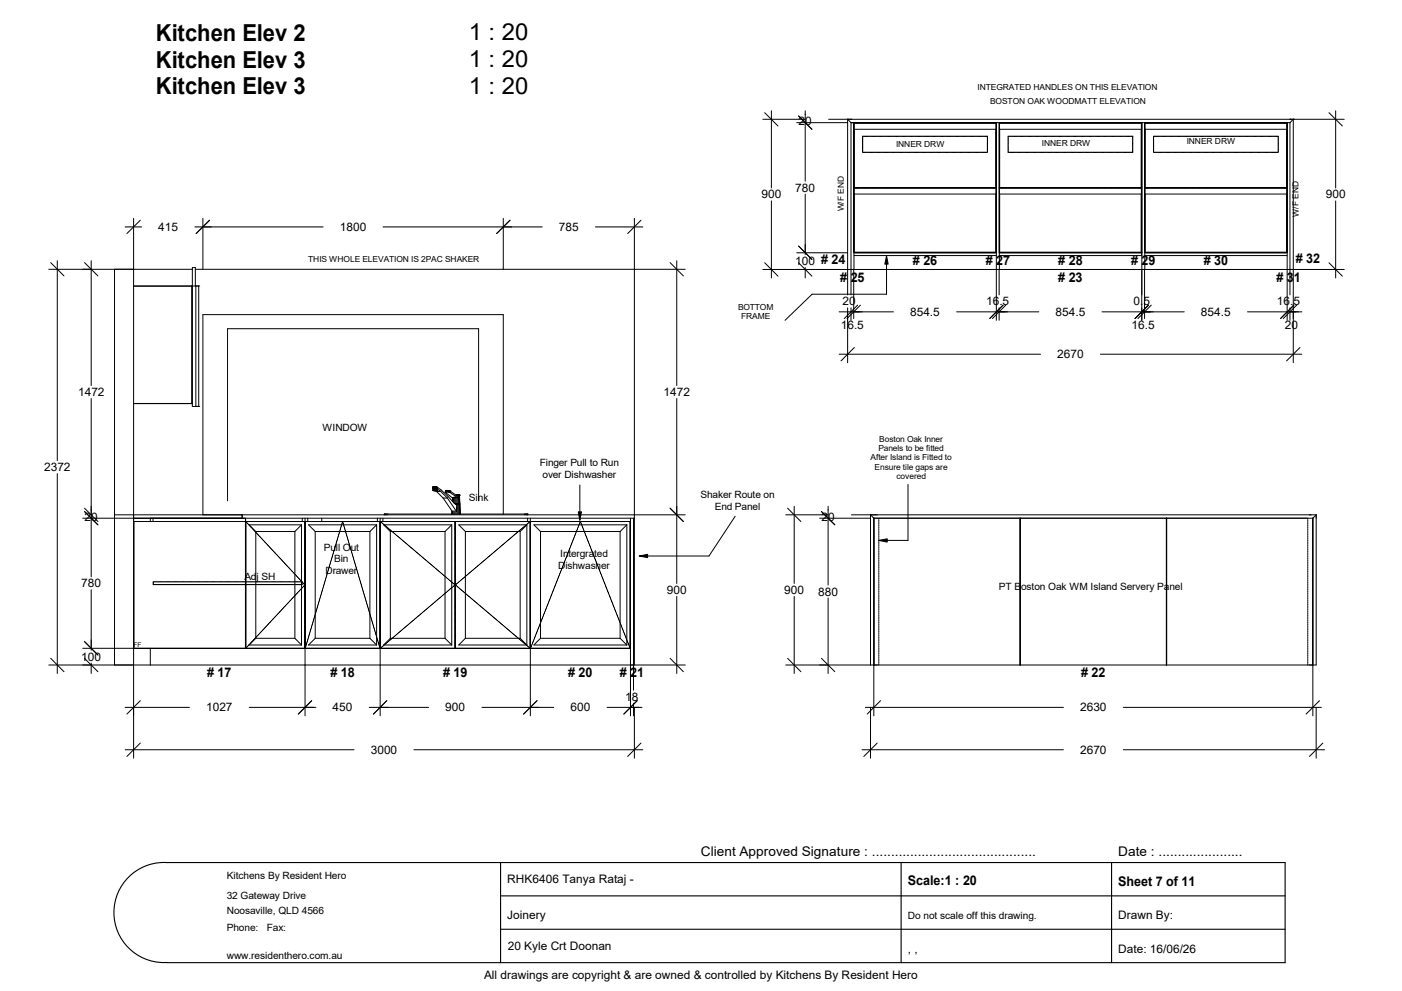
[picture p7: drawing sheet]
<svg xmlns="http://www.w3.org/2000/svg" width="420mm" height="297mm" viewBox="0 0 420 297" stroke-linecap="round" stroke-linejoin="round" font-family="sans-serif">
<path d="M150 258.5v30M269.9 258.5v30M333 258.5v30M38.5 262.9a14.9 14.9 0 0 1 11.5-4.4h335v30h-335a15 15 0 0 1-14.6-8.9 15 15 0 0 1 3.1-16.7zM150 268.5h235M150 278.5h235" fill="none" stroke="#000" stroke-width=".33"/>
<g fill="none" stroke="#000" stroke-width=".3">
<path d="M228.5 35.8h12.7M229.1 33.8l4 4M231.1 33.2v23.1M238.7 36.8h15.2M239.2 34.8l4 3.9M241.2 33.2v21.1M248.2 35.8h154.5M253.9 35.8h.1M253.9 35.8l1 1M253.9 35.8v52.6M254.9 35.8h.1M254.9 36.8h.1"/>
<path d="M254.9 36.8h131.5M254.9 36.8v51.6M255.7 36.8v39h42.8M255.8 36.8v44M255.8 37h42.6v19.3M255.8 38.7h42.6M255.9 38.7v17.5M256.6 36.8v.2M297.7 36.8v.2M298.3 38.7v17.5M298.5 36.8v59.2M299.3 36.8v39h42.8"/>
<path d="M299.4 36.8v44M299.4 37h42.5v19.3M299.4 38.7h42.5M299.5 38.7v17.5M300.1 36.8v.2M341.2 36.8v.2M341.9 38.7v17.5M342 36.8v59.2M342.9 36.8v39h42.7M342.9 36.8v44M343 38.7h42.5M343.7 36.8v.2"/>
<path d="M384.8 36.8v.2M385.6 36.8v59.2M386.4 35.8h.1M386.4 36.8v51.6M387.4 35.8h.1M387.4 35.8l-1 1M387.4 35.8v72.9M398.1 33.8l4 4M400.1 33.2v23.1M241.2 58.2v18.1M255.7 56.3h42.8M255.8 58.2h42.6"/>
<path d="M255.9 58.2l-.1 17.5h42.6M255.9 56.2l42.5 .1M255.9 56.2h42.4M256.6 56.3v.1M258.4 40.8h37.4v4.8h-37.4zM297.7 56.3v.1M298.3 58.2l.1 17.5M298.3 56.2l.1 .1M298.4 56.4v19.3M299.3 56.3h42.7M299.4 58.2h42.5M299.5 56.2l42.4 .1"/>
<path d="M299.5 56.2h42.4M299.5 58.2l-.1 17.5h42.5M300.1 56.3v.1M302 40.8h37.3v4.8h-37.3zM341.2 56.3v.1M341.9 58.2v17.5M341.9 56.2v.1M341.9 56.4v19.3M342.9 56.3h42.7M343 56.3v-19.3h42.5v19.3M343 56.3h42.5M343 58.2h42.5"/>
<path d="M343 56.4v19.3M343.7 56.3v.1M345.6 40.8h37.3v4.8h-37.3zM384.8 56.3v.1M385.5 56.4v19.3M15.2 78.7l4 4M17.2 78.1v60M25.3 78.7l4 4M27.3 78.1v37.5M37.5 68h4.9M40 65.4v161.8M42 66l-4 4"/>
<path d="M58.4 68h38.4M60.8 65.4v15.3M62.8 66l-4 4M114.7 68h47.7M150.8 65.4v15.3M152.8 66l-4 4M178.4 68h14.2M190 65.4v133.9M192 66l-4 4M200.7 78.7l4 4M202.7 78.1v37.5M229.1 78.8l4 4"/>
<path d="M231.1 60.2v23.1M238.7 75.8h15.2M239.2 78.8l4 4M239.2 73.7l4 4.1M255.8 76.6h42.7M256.6 75.7v.1M265.6 76.7v11.5h-22.3l-8.1 7.8M297.7 75.7v.1M299.4 76.6h42.6M300.1 75.7v.1M341.2 75.7v.1M342.9 76.6h42.7"/>
<path d="M343 75.7h42.5M343 75.6v.1M343.7 75.7v.1M384.8 75.7v.1M385.4 75.6l.1 .1M398.1 78.8l4 4M400.1 60.2v23.1M14.6 80.7h43M34.3 80.7v118.6M40 85.7h17.5v35.3l-17.5-.1M57.5 85.7v35.3M57.6 85.7h1.9"/>
<path d="M58.5 80.7h146.8M58.5 85.7v-5.5h-.9v41.6h1.9M58.7 85.7v36.1M59.5 85.7h.1M59.5 85.7v36.1M228.5 80.8h174.2M241.2 80.2v3.1M251.4 93.5h16.2M253.9 92.3v16.4M254.9 92.3v3.7M255.7 80.8v14.7M256.9 91.5l-4 4"/>
<path d="M257.8 91.5l-4.1 4M286.6 93.5h24.6M299.3 80.8v7.6M299.3 92.3v3.7M300.5 91.5l-4 4M301.3 91.5l-4 4M330.1 93.5h24.7M342.9 80.8v14.7M344 91.5l-4 4M344.9 91.5l-4 4M373.7 93.5h16.3M386.4 92.3v3.7"/>
<path d="M387.6 91.5l-4 4M388.4 91.5l-4 4M27.3 119.4v53.5M202.7 119.4v55.5M251.4 106.2h60.3M255.9 104.2l-4 4M329.7 106.2h60.3M389.4 104.2l-4 4M59.5 121.8h.1M17.2 142v59.8M24.8 155.3h165.2M25.3 153.3l4 4"/>
<path d="M25.3 152.3l4 4M34.3 154.3h171M45 155.3v1M45.8 155.3v1M68.2 150.1v-51.6h75.2v51.6M72.5 154.3v1M73.5 156.3h-33.4v38M73.5 157.8h.1M73.6 155.3v39M73.6 156.3h17.7v38M73.6 156.3l17.7 19-17.7 19zM76.6 159.3h11.7"/>
<path d="M76.6 159.3v32M88.3 159.3v32M90.3 157.3h-15.7l2 2M90.3 157.3l-2 2M90.3 157.3v36M90.5 155.3v1M91.4 155.3v59.2M91.4 156.3h22.4v38l-11.2-38-11.2 38zM92.2 155.3v1M94.4 159.3h16.4M94.4 159.3v32M96.4 155.3v1"/>
<path d="M110.8 159.3v32M112.8 157.3h-20.4l2 2M112.8 157.3l-2 2M112.8 157.3v36M113 155.3v1M113.9 155.3v59.2M114.7 155.3v1M115.1 154.3v-.2h43v.2M115.3 154.1v.2M115.4 154.1v.2M115.6 154.1v.2M115.9 154.1v.2"/>
<path d="M116.2 154.1v.2M116.9 159.3h16.4M116.9 159.3v32M129.6 146.4l.2 .2M129.6 146.3v.1M129.7 145.9l-.1 .5M129.7 146.3h-.1M129.7 145.9h.1M129.7 145.9l-.1 .4M129.7 146.9l.3 .2h1.1M129.8 145.8l-.1 .1M129.8 145.8l-.1 .5"/>
<path d="M129.8 146.4l-.1 .5M129.8 146.9h-.1M129.8 146.3h-.1M129.8 146.3h.3M129.9 146.4h-.1M129.9 146.4l-.1 .5M129.9 145.8h-.1M129.9 145.8h.3M129.9 145.8l-.1 .5M129.9 146.9h-.1M129.9 146.9h.3M130 146.4h-.1"/>
<path d="M130 146.4h.3M130 146.4l-.1 .5M130.1 145.8l-.1 .5M130.1 146.4l-.1 .5M130.1 146.3h.2M130.2 146.9h.2M130.2 145.8l.4 .1M130.2 145.8l-.1 .5M130.3 146.4h.1M130.3 146.4l-.1 .5M130.3 146.3h.2M130.4 146.9h.1"/>
<path d="M130.4 145.8l-.1 .5M130.4 146.4h.2M130.4 146.4v.5M130.5 146.3l.2 .1M130.5 146.9h.2M130.6 145.9h.2M130.6 145.9l-.1 .4M130.6 146.4l.2 .1M130.6 146.4l-.1 .5M130.6 147.2l.2 .1M130.7 146.4h.1M130.7 146.9l.2 .1"/>
<path d="M130.8 147.3h1.2M130.8 147.3l2 2M130.8 145.9l.2 .1M130.8 145.9l-.1 .5M130.8 146.5l.1 .1M130.8 146.5l-.1 .4M130.8 146.4l.2 .1M130.9 147h.1M130.9 146l-.1 .4M130.9 146.6h.1M130.9 146.6v.4M131 146.5l1 .8"/>
<path d="M131 147v.1M131 146l3.2 2.7 1.9 2.1M131 146.6l.1 .1M131 146.6v.4M131 146v.5M131.1 147.1h.1M131.1 146.7v.4M131.1 146.7l-.1 .4M132 147.3l2 2M132.8 149.3h1.2M132.8 149.3l2.7 3.9v.9M133.3 159.3v32"/>
<path d="M133.4 147.5h.1M133.4 147.5l2.2 1.8M133.4 147.4v.1M133.5 147.1h.1M133.5 147.1l-.1 .3M133.5 147.4h.1M133.5 147.4h-.1M133.6 147l-.1 .1M133.6 147h.1M133.6 147l-.1 .4M133.6 147.4h.1M133.6 147.4h.5"/>
<path d="M133.6 147.4h-.1M133.7 147h.1M133.7 147h-.1M133.7 147l-.1 .4M133.9 147h.1M133.9 147l-.1 .4M133.9 147h-.2M134 147h.1M134 147l-.1 .4M134 149.3l2.7 4M134.1 147.4h.1M134.1 147h.1"/>
<path d="M134.1 147h.2M134.1 147l-.1 .4M134.2 147.4h.1M134.2 147.4h.2M134.3 147h.1M134.3 147l-.1 .4M134.3 147l.2 .1M134.4 147.4l.1 .1M134.5 147.1h.1M134.5 147.1l-.1 .3M134.5 147.5h.1M134.5 147.5l.3 .1"/>
<path d="M134.6 147.1l.2 .1M134.6 147.1l-.1 .4M134.7 147.5h.1M134.8 147.2h.1M134.8 147.2l-.1 .3M134.8 147.6l2.5 1.7-.1-.1v1.8M134.9 147.2l-.1 .4M134.9 147.2l2.4 1.7M135.3 157.3h-20.4l2 2M135.3 154.1l.1-1v1M135.3 157.3l-2 2M135.3 157.3v36"/>
<path d="M135.6 149.2h.1M135.6 149.1h.1M135.6 149.1l-.1 1.1 .1-1M135.6 149.1v.1M135.7 149.1h.1M135.7 149.1h-.1M135.7 149.1v1.3M135.7 149.1h.2l-.1 1.4M135.7 153.2v.9M136 153.1v1M136.1 150.8l.7 .6v.9M136.1 149h.1"/>
<path d="M136.1 149l.2 .1M136.1 149v1.8M136.3 153.2v.9M136.3 157.8h.1M136.3 158.5h.1M136.3 149.1h.1M136.4 149.1h.2M136.4 149.1l-.1 1.9h1.5M136.5 151.1h1.3M136.6 149.1h.1M136.6 148.4h.1M136.6 148.4l1 .1"/>
<path d="M136.6 149.1h.3v1.9M136.6 149.1v1.9M136.6 151.1v.1M136.7 148.5l.9 .1M136.7 153.3l-.1 .8M136.8 152.3h.1M136.8 152.3l-.1 1M136.8 148.6h.8M136.8 148.4l.1 .2M136.9 148.5h.1M136.9 151.1l.1 3M137.1 148.4v.4"/>
<path d="M137.1 148.4h.1M137.2 151.1l.1 3M137.3 148.4v.1M137.3 148.5l.1 .4M137.4 148.9h.1M137.4 148.9v2.1M137.4 148.4l.1 .1M137.4 151.1l.2 3M137.5 148.5l.1 2.5M137.5 148.4h.1M137.6 148.5l.1 2.5M137.6 151.1l.2 3"/>
<path d="M137.6 148.6l.2 2.4M137.7 151.1l.2 3M137.8 151.1l.1 3M139.4 159.3h16.4M139.4 159.3v32M150.8 154.1v-59.8h-90v60M155.8 159.3v32M157.1 154.1v.2M157.3 154.1v.2M157.6 154.1v.2M157.8 157.3h-20.4l2 2M157.8 154.1v.2"/>
<path d="M157.8 157.3v36M157.8 157.3l-2 2M158 154.1v.2M158.1 155.3v1M158.9 155.3v59.2M158.9 156.3h29.9v38l-14.9-38-15 38zM161.9 159.3h23.9M161.9 159.3v32M173.7 145.4v10.5M185.8 159.3v32M187.8 157.3h-27.9l2 2M187.8 157.3l-2 2"/>
<path d="M187.8 157.3v36M188.9 155.3v59.2M189.8 155.3v51.6M200.7 152.3l4 4M220.2 154.7l-7.8 11.9h-20.9M235.4 154.3h12.7M235.9 152.3l4 4M237.9 151.8v23.1M245.5 155.3h15.3M246.1 153.3l4 4M248.1 151.8v23.6M255.1 154.3h139.2"/>
<path d="M261.8 155.3h131.5M261.8 155.3v59.2M261.8 155.3l-1-1v45M261.8 155.3v44M272 145.2v16.8h-8.7M305.6 155.3v44M349.4 155.3v44M349.5 155.3v44M393.2 155.3l.1 59.2M394.3 154.3v45h-158.9M394.3 154.3l-1 1M27.3 176.8v18.1"/>
<path d="M45.9 174.4h44.6v.8h-44.6zM202.7 178.8v23M237.9 178.8v23M248.1 179.2v22.6M14.6 199.3h190.7M15.2 197.3l4 4M24.8 194.3h164M25.3 197.3l4 4M25.3 192.3l4 4M27.3 198.7v3.1M45 194.3v5M73.5 193.5h.1"/>
<path d="M76.6 191.3h11.7M76.6 191.3l-2 2h15.7M88.3 191.3l2 2M94.4 191.3h16.4M94.4 191.3l-2 2h20.4M110.8 191.3l2 2M113.9 194.3l22.4-19-22.4-19h22.4v38M116.9 191.3h16.4M116.9 191.3l-2 2h20.4M133.3 191.3l2 2M136.3 193.5h.1M136.4 194.3v-38h22.4l-22.4 19 22.4 19"/>
<path d="M139.4 191.3h16.4M139.4 191.3l-2 2h20.4M155.8 191.3l2 2M161.9 191.3h23.9M161.9 191.3l-2 2h27.9M185.8 191.3l2 2M200.7 197.3l4 4M235.9 197.3l4 4M246.1 197.3l4 4M37.5 212h19.2M42 210l-4 4M74.7 212h19.9"/>
<path d="M93.4 210l-4 4M110.6 212h17.8M115.9 210l-4 4M144.4 212h21.5M160.9 210l-4 4M181.9 212h10.4M189.8 210.8v3.7M190 212v15.2M190.9 210l-4 4M259.2 212h59.4M260.8 212v15.2M263.8 210l-4 4"/>
<path d="M336.5 212h59.3M394.3 212v15.2M395.3 210l-4 4M37.5 224.7h68.6M42 222.7l-4 4M124 224.7h68.6M192 222.7l-4 4M258.2 224.7h60.4M262.8 222.7l-4 4M336.5 224.7h60.3M396.3 222.7l-4 4"/>
</g>
<path d="M265.6 76.7l.5 2.5h-1zM173.2 153.4h1l-.5 2.5zM191.5 166.6l2.5-.5v1zM263.3 162l2.5-.5v1z" fill="#000" stroke="#000" stroke-width=".3"/>
<path d="M263.3 199.3v-43.9M391.8 199.3v-43.9" fill="none" stroke="#000" stroke-width=".3" stroke-dasharray=".4 .3"/>
<g font-size="7">
<text x="46.7" y="12.2">Kitchen Elev 2</text>
<text x="140.4" y="12">1 : 20</text>
<text x="46.7" y="20.2">Kitchen Elev 3</text>
<text x="140.4" y="20.1">1 : 20</text>
<text x="46.7" y="28.3">Kitchen Elev 3</text>
<text x="140.4" y="28.2">1 : 20</text>
</g>
<g font-size="4">
<text x="246" y="79.2"># 24</text>
<text x="273.5" y="79.5"># 26</text>
<text x="295.3" y="79.5"># 27</text>
<text x="317" y="79.5"># 28</text>
<text x="338.8" y="79.5"># 29</text>
<text x="360.6" y="79.5"># 30</text>
<text x="388.2" y="78.7"># 32</text>
<text x="251.7" y="84.5"># 25</text>
<text x="317" y="84.5"># 23</text>
<text x="382.4" y="84.5"># 31</text>
<text x="62.1" y="203"># 17</text>
<text x="99" y="203"># 18</text>
<text x="132.7" y="203"># 19</text>
<text x="170.2" y="203"># 20</text>
<text x="185.7" y="203"># 21</text>
<text x="323.9" y="203"># 22</text>
<text x="210" y="256.5">Client Approved Signature : ...........................................</text>
<text x="335" y="256.5">Date : ......................</text>
<text x="272" y="265.3">Scale:1 : 20</text>
<text x="335" y="265.5">Sheet 7 of 11</text>
</g>
<g font-size="3.5">
<text x="239.2" y="37.5">20</text>
<text x="228.1" y="59.4">900</text>
<text x="238.2" y="57.4">780</text>
<text x="397.1" y="59.4">900</text>
<text x="47.4" y="69.2">415</text>
<text x="101.8" y="69.2">1800</text>
<text x="167.4" y="69.2">785</text>
<text x="238.2" y="79.5">100</text>
<text x="252.4" y="91.5">20</text>
<text x="272.6" y="94.7">854.5</text>
<text x="295.4" y="91.5">16.5</text>
<text x="316.2" y="94.7">854.5</text>
<text x="339.6" y="91.5">0.5</text>
<text x="359.7" y="94.7">854.5</text>
<text x="382.5" y="91.5">16.5</text>
<text x="251.8" y="98.6">16.5</text>
<text x="339" y="98.6">16.5</text>
<text x="384.9" y="98.6">20</text>
<text x="316.7" y="107.4">2670</text>
<text x="23.4" y="118.7">1472</text>
<text x="198.8" y="118.7">1472</text>
<text x="13.2" y="141.2">2372</text>
<text x="25.4" y="156">20</text>
<text x="246.1" y="156">20</text>
<text x="24.3" y="176">780</text>
<text x="199.7" y="178">900</text>
<text x="234.9" y="178">900</text>
<text x="245.1" y="178.5">880</text>
<text x="24.3" y="198">100</text>
<text x="61.7" y="213.2">1027</text>
<text x="99.7" y="213.2">450</text>
<text x="133.4" y="213.2">900</text>
<text x="170.9" y="213.2">600</text>
<text x="187.3" y="210">18</text>
<text x="323.6" y="213.2">2630</text>
<text x="111" y="225.9">3000</text>
<text x="323.6" y="225.9">2670</text>
<text x="152" y="264.5">RHK6406 Tanya Rataj -</text>
<text x="152" y="275.5">Joinery</text>
<text x="335" y="275.5">Drawn By:</text>
<text x="152.1" y="284.6">20 Kyle Crt Doonan</text>
<text x="272" y="285.5">, ,</text>
<text x="335" y="285.5">Date: 16/06/26</text>
<text x="145" y="293.5">All drawings are copyright &amp; are owned &amp; controlled by Kitchens By Resident Hero</text>
</g>
<g font-size="3">
<text x="96.6" y="129.2">WINDOW</text>
<text x="161.7" y="139.7">Finger Pull to Run</text>
<text x="162.5" y="143.1">over Dishwasher</text>
<text x="209.8" y="149.4">Shaker Route on</text>
<text x="140.5" y="150.1">Sink</text>
<text x="214.1" y="152.7">End Panel</text>
<text x="97" y="165.2">Pull Out</text>
<text x="167.8" y="167">Intergrated</text>
<text x="73.2" y="173.9">Adj SH</text>
<text x="97.5" y="172">Drawer</text>
<text x="100.1" y="168.6">Bin</text>
<text x="167.2" y="170.4">Dishwasher</text>
<text x="299.2" y="176.8">PT Boston Oak WM Island Servery Panel</text>
<text x="67.9" y="263.5">Kitchens By Resident Hero</text>
<text x="67.9" y="269.5">32 Gateway Drive</text>
<text x="67.9" y="274">Noosaville, QLD 4566</text>
<text x="272" y="275.5">Do not scale off this drawing.</text>
<text x="67.9" y="279">Phone:</text>
<text x="79.9" y="279">Fax:</text>
<text x="67.9" y="287.5">www.residenthero.com.au</text>
</g>
<g font-size="2.5">
<text x="292.9" y="27.1">INTEGRATED HANDLES ON THIS ELEVATION</text>
<text x="296.6" y="31.1">BOSTON OAK WOODMATT ELEVATION</text>
<text x="268.4" y="44.1">INNER DRW</text>
<text x="312.1" y="43.7">INNER DRW</text>
<text x="355.5" y="43.3">INNER DRW</text>
<text x="252.8" y="63.4" transform="rotate(-90 252.8 63.4)">W/F END</text>
<text x="389" y="64.9" transform="rotate(-90 389 64.9)">W/F END</text>
<text x="92.3" y="78.6">THIS WHOLE ELEVATION IS 2PAC SHAKER</text>
<text x="221.1" y="92.8">BOTTOM</text>
<text x="222" y="95.6">FRAME</text>
<text x="263.1" y="135.2">Panels to be fitted</text>
<text x="263.4" y="132.4">Boston Oak Inner</text>
<text x="260.8" y="138">After Island is Fitted to</text>
<text x="262" y="140.8">Ensure tile gaps are</text>
<text x="268.5" y="143.6">covered</text>
</g>
<text font-size="1.9" x="40" y="193.9">FF</text>
</svg>
